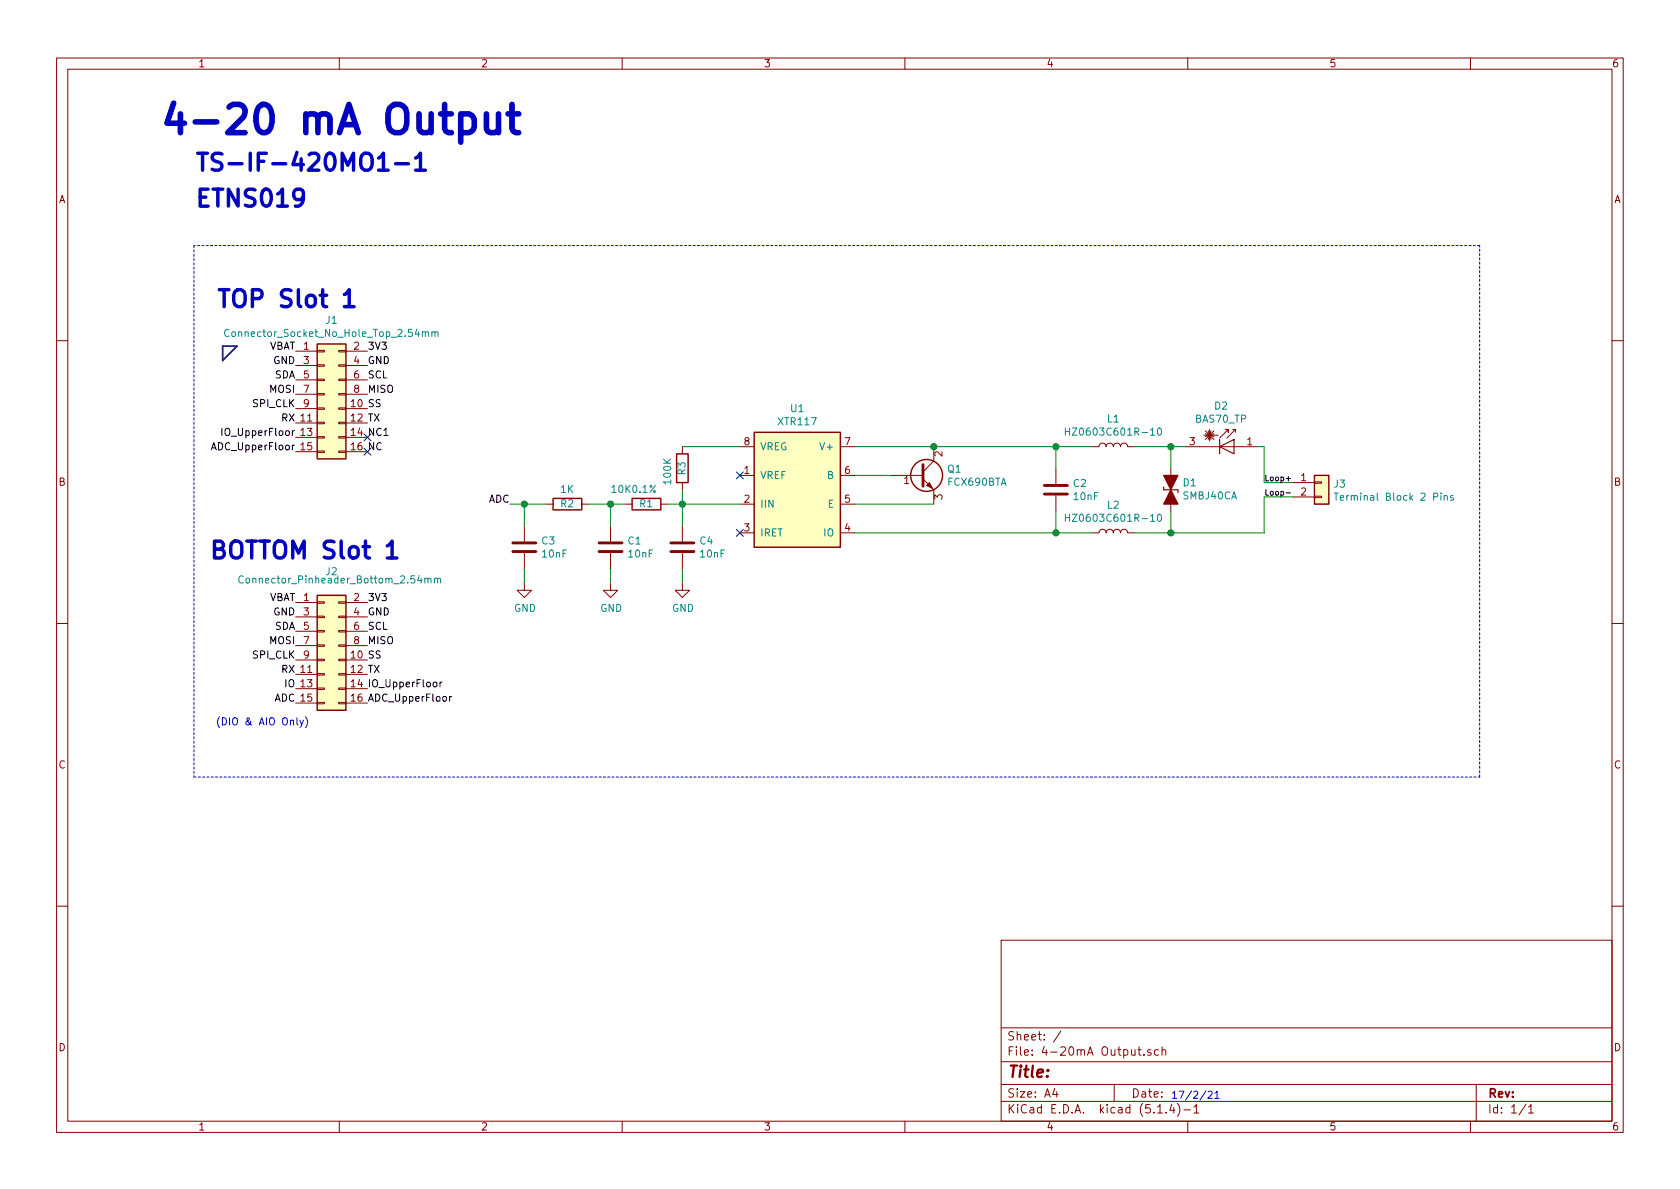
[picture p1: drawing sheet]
<svg xmlns="http://www.w3.org/2000/svg" width="297mm" height="210mm" viewBox="0 0 297 210" stroke-linecap="round" stroke-linejoin="round" font-family="sans-serif">
<g fill="none" stroke="#840000" stroke-width=".18">
<path d="M10 10.3h277v189.9h-277zM12 12.2h273v186.1h-273zM60 10.3v1.9M110 10.3v1.9M160 10.3v1.9M210 10.3v1.9M260 10.3v1.9M10 60.2h2M52.3 62.1h3.8M52.3 72.3h3.8M52.3 74.8h3.8M52.3 77.3h3.8"/>
<path d="M52.3 79.9h3.8M52.3 64.6h3.8M52.3 67.2h3.8M52.3 69.7h3.8M56.1 74.7h1.3v.2h-1.3zM56.1 77.2h1.3v.3h-1.3zM56.1 79.8h1.3v.2h-1.3zM56.1 72.1h1.3v.3h-1.3zM56.1 67.1h1.3v.2h-1.3zM56.1 64.5h1.3v.3h-1.3zM56.1 62h1.3v.2h-1.3zM56.1 69.6h1.3v.2h-1.3z"/>
<path d="M59.9 74.7h1.3v.2h-1.3zM59.9 77.2h1.3v.3h-1.3zM59.9 79.8h1.3v.2h-1.3zM59.9 72.1h1.3v.3h-1.3zM59.9 67.1h1.3v.2h-1.3zM59.9 64.5h1.3v.3h-1.3zM59.9 62h1.3v.2h-1.3zM59.9 69.6h1.3v.2h-1.3zM61.2 62.1h3.8M61.2 72.3h3.8M61.2 74.8h3.8M61.2 77.3h3.8"/>
<path d="M61.2 79.9h3.8M61.2 64.6h3.8M61.2 67.2h3.8M61.2 69.7h3.8M120.6 79v1.3M130.8 79h2.5M148.6 79h2.5M165.1 79v2.5l-1.9 1.9M193 79h1.3a.63 .63 0 0 1 .6-.6 .63 .63 0 0 1 .7 .6 .63 .63 0 0 1 .6-.6 .63 .63 0 0 1 .6 .6 .63 .63 0 0 1 .7-.6 .63 .63 0 0 1 .6 .6 .63 .63 0 0 1 .7-.6 .63 .63 0 0 1 .6 .6h1.3M209.5 79h12.7M212.9 77h2.5M213.1 76.7l1.5 .5"/>
<path d="M213.1 76.2l1.5 1.5M213.6 76.2l.5 1.5M213.9 75.9v2.1M214.1 76.2l-.5 1.5M214.6 76.2l-1.5 1.5M214.6 76.7l-1.5 .5M216.7 75.9h.5v.5v-.5l-1.6 1.6M217.9 75.9h.5M218.4 76.4v-.5l-1.5 1.6M285 60.2h2M92.7 93v2.8M92.7 97.8v2.8"/>
<path d="M96.5 89.1h1.3M102.9 89.1h1.2M107.9 93v2.8M107.9 97.8v2.8M110.5 89.1h1.3M116.8 89.1h1.3M120.6 85.3v1.3M120.6 93v2.8M120.6 97.8v2.8M130.8 84.1h2.5M130.8 94.2h2.5M130.8 89.1h2.5"/>
<path d="M148.6 84.1h2.5M148.6 94.2h2.5M148.6 89.1h2.5M157.5 84.1h5.7M163.2 84.7l1.9 1.9v2.5M186.7 82.8v2.8M186.7 87.6v2.8M193 94.2h1.3a.63 .63 0 0 1 .6-.6 .63 .63 0 0 1 .7 .6 .63 .63 0 0 1 .6-.6 .63 .63 0 0 1 .6 .6 .63 .63 0 0 1 .7-.6 .63 .63 0 0 1 .6 .6 .63 .63 0 0 1 .7-.6 .63 .63 0 0 1 .6 .6h1.3M207 82.8v7.6M228.6 85.3h3.8M228.6 87.9h3.8M232.4 87.8h1.3v.2h-1.3z"/>
<path d="M232.4 85.2h1.3v.3h-1.3zM10 110.3h2M52.3 106.5h3.8M52.3 116.7h3.8M52.3 119.2h3.8M52.3 109.1h3.8M52.3 111.6h3.8M52.3 114.2h3.8M56.1 119.1h1.3v.3h-1.3zM56.1 116.6h1.3v.2h-1.3zM56.1 111.5h1.3v.3h-1.3zM56.1 109h1.3v.2h-1.3z"/>
<path d="M56.1 106.4h1.3v.3h-1.3zM56.1 114h1.3v.3h-1.3zM59.9 119.1h1.3v.3h-1.3zM59.9 116.6h1.3v.2h-1.3zM59.9 111.5h1.3v.3h-1.3zM59.9 109h1.3v.2h-1.3zM59.9 106.4h1.3v.3h-1.3zM59.9 114h1.3v.3h-1.3zM61.2 106.5h3.8M61.2 116.7h3.8M61.2 119.2h3.8M61.2 109.1h3.8"/>
<path d="M61.2 111.6h3.8M61.2 114.2h3.8M92.7 103.1v1.3h1.3l-1.3 1.3-1.3-1.3h1.3M107.9 103.1v1.3h1.3l-1.3 1.3-1.2-1.3h1.2M120.6 103.1v1.3h1.3l-1.3 1.3-1.2-1.3h1.2M285 110.3h2M52.3 121.8h3.8M52.3 124.3h3.8M56.1 121.7h1.3v.2h-1.3zM56.1 124.2h1.3v.3h-1.3zM59.9 121.7h1.3v.2h-1.3zM59.9 124.2h1.3v.3h-1.3z"/>
<path d="M61.2 121.8h3.8M61.2 124.3h3.8M10 160.2h2M177 166.3h108v32h-108zM285 160.2h2M60 198.3v1.9M110 198.3v1.9M160 198.3v1.9M177 194.8h108M177 191.8h108M177 187.8h108M177 181.8h108"/>
<path d="M186.5 192.5l-.4 1h1M186.8 193v1M187.6 182.3l-1.3 2M197 191.8v3M201.2 185.6h.6M201.4 185.1v1.3l.4 .2M202.3 186.5v.1M203.5 185.7a.37 .37 0 0 0-.6 .1l.1 .2 .5 .2 .1 .1-.3 .3-.4-.1M204.7 196.8h.8M204.8 185.7l-.4-.1-.3 .3 .1 .6 .2 .1 .4-.1M205.5 185.7a.37 .37 0 0 1 .6 .1v.8M205.5 185.1v1.5"/>
<path d="M206.2 196.7v.1M207.2 195.2l-.4 1.1h.9M207.5 195.8v1M208.2 195.1a1.71 1.71 0 0 1 0 2.3M209.3 196.3h1.2M210 198.3v1.9M211.1 195.8l.4-.5v1.5M211.1 196.8h.9M260 198.3v1.9M261 191.8v6.5M269.8 195.2l-1.2 2M270.3 195.8l.4-.5v1.5"/>
<path d="M270.3 196.8h.8"/>
</g>
<g fill="none" stroke="#840000" stroke-width=".25">
<path d="M56.1 60.8h5.1v20.3h-5.1zM133.3 76.4h15.3v20.4h-15.3zM97.8 88.1h5.1v2.1h-5.1zM111.8 88.1h5v2.1h-5zM119.6 80.3h2.1v5h-2.1zM232.4 84.1h2.5v5h-2.5zM56.1 105.3h5.1v20.3h-5.1z"/>
<circle cx="163.8" cy="84.1" r="2.82"/>
</g>
<path d="M90.7 97.5h4M90.7 96h4M105.9 97.5h4.1M105.9 96h4.1M118.6 97.5h4.1M118.6 96h4.1M163.2 82.2v3.8M184.7 87.4h4M184.7 85.8h4" fill="none" stroke="#840000" stroke-width=".51"/>
<path d="M164.3 85.3l.5 1.1-1-.6z" fill="#840000" stroke="#840000" stroke-width=".18"/>
<g fill="#ffffc2" stroke="#ffffc2" stroke-width=".18">
<path d="M232.4 84.1h2.5v5h-2.5z"/>
<path d="M133.3 76.4h15.3v20.4h-15.3z"/>
<path d="M56.1 60.8h5.1v20.3h-5.1z"/>
<path d="M56.1 105.3h5.1v20.3h-5.1z"/>
</g>
<g fill="none" stroke="#008484" stroke-width=".18">
<path d="M40.5 58.4a.6 .6 0 0 0-.8 .4 .6 .6 0 0 0 .6 .7l.2-.1M74.7 58.8l.2-.1h.3v.8M75.2 58.8l.2-.1h.3l.1 .8M76.4 58.8l.1-.1h.3l.1 .8M76.4 58.7v.8M76.9 58.8l.2-.1h.3v.8M188.4 75.7v1.3M188.4 76.3h.7M189.1 75.7v1.3M204.7 75.8l.3-.1a.69 .69 0 0 1 .4 .6 .69 .69 0 0 1-.4 .7l-.3-.2-.1-.3zM188.4 90.9v1.3M188.4 91.5h.7"/>
<path d="M189.1 90.9v1.3M204.7 91.1l.3-.2a.69 .69 0 0 1 .4 .7 .69 .69 0 0 1-.4 .6l-.3-.1-.1-.4zM235.9 87.2h.7M236.2 87.2v1.3M255.3 87.8l.2-.2 .3 .1 .1 .8M255.3 87.6v.9M256.9 87.7l-.3-.1-.2 .2 .1 .2 .4 .1v.3h-.5M43 101.9a.6 .6 0 0 0-.8 .5 .6 .6 0 0 0 .5 .7l.3-.1M75.1 102.4l.2-.1h.3l.1 .8M75.7 102.4l.1-.1h.3l.1 .8M76.8 102.4l.2-.1h.3v.8M76.8 102.3v.8"/>
<path d="M77.3 102.4l.2-.1h.3l.1 .8"/>
</g>
<path d="M215.6 79l2.6-1.3v2.6zM215.6 77.7v2.6M205.7 86.1v.5h2.6v.5" fill="none" stroke="#840000" stroke-width=".2"/>
<g fill="#840000" stroke="#840000" stroke-width=".2">
<path d="M207 86.6l1.3 2.5h-2.6z"/>
<path d="M205.7 84.1h2.6l-1.3 2.5z"/>
</g>
<path d="M34.3 43.4v94M261.6 43.4h-227.3M34.3 137.4h227.3M261.6 137.4v-94" fill="none" stroke="#0000c2" stroke-width=".18" stroke-dasharray=".4 .4"/>
<path d="M39.4 61.2h2.5l-2.5 2.5z" fill="none" stroke="#000084" stroke-width=".3"/>
<g fill="none" stroke="#008400" stroke-width=".18">
<path d="M120.6 79h10.2M151.1 79h41.9M186.7 79v3.8M200.7 79h8.8M207 79v3.8M222.2 79h1.3v6.3h5.1M90.2 89.1h6.3M92.7 89.1v3.9M104.1 89.1h6.4M107.9 89.1v3.9M118.1 89.1h12.7M120.6 86.6v6.4"/>
<path d="M151.1 89.1h14M151.1 94.2h41.9M151.1 84.1h6.4M186.7 90.4v3.8M207 90.4v3.8M228.6 87.9h-5.1v6.3h-22.8M92.7 100.6v2.5M107.9 100.6v2.5M120.6 100.6v2.5"/>
</g>
<path d="M39.2 75.7v1.3M227.4 87.2h.8M227.4 84.6h.8M77.8 120.6v.9M78.2 120.6l-.4 .2M79.5 123.2v.8M79.9 123.2h-.3l-.1 .2" fill="none" stroke="#000" stroke-width=".18"/>
<path d="M52.5 126.9v1.1l.2 .2M53 127.3l.3 .9M53.6 127.3l-.4 1.2-.2 .1M54 126.7a1.4 1.4 0 0 1 0 2M213.2 192.9l-1 1.6M213.6 193.1l.5-.1 .2 .3v.2l-.8 .7h.8M214.8 193.3l.4-.3v1.2M214.8 194.2h.7" fill="none" stroke="#0000c2" stroke-width=".18"/>
<path d="M66.9 28l.3-.2 .6-.7v3M66.9 30.1h1.7M69.9 29h2.3M73.5 28l.3-.2 .5-.7v3M73.5 30.1h1.7M60.9 52.1l.6-.4 .2-.5v3M60.9 54.2h1.7M68.5 96.5l.5-.4 .3-.4v3M68.5 98.7h1.7" fill="none" stroke="#0000c2" stroke-width=".61"/>
<path d="M90.5 18.5v4.3l.3 .4 .4 .3h.5M81.5 20.4l.4-.3h1l.7 .5 .2 .5v1.4l-.4 .7-.5 .3h-1l-.4-.3M86 20.1v2.7l.2 .4a1.36 1.36 0 0 0 1.9-.2M88.1 20.1v3.4M89.8 20.1h1.9" fill="none" stroke="#0000c2" stroke-width=".99"/>
<g fill="#008400" stroke="#008400" stroke-width=".25">
<circle cx="120.7" cy="89.1" r=".51"/>
<circle cx="92.7" cy="89.1" r=".51"/>
<circle cx="108" cy="89.1" r=".51"/>
<circle cx="186.7" cy="94.2" r=".51"/>
<circle cx="207" cy="94.2" r=".51"/>
<circle cx="165.1" cy="79" r=".51"/>
<circle cx="207" cy="79" r=".51"/>
<circle cx="186.7" cy="79" r=".51"/>
</g>
<path d="M64.4 79.3l1.2 1.2M64.4 76.7l1.2 1.2M65.6 79.3l-1.2 1.2M65.6 76.7l-1.2 1.2M130.2 93.6l1.2 1.2M130.2 83.5l1.2 1.2M131.4 93.6l-1.2 1.2M131.4 83.5l-1.2 1.2" fill="none" stroke="#000084" stroke-width=".18"/>
<text font-size="7" fill="#0000c2" x="27.9" y="23.7">4-20 mA Output</text>
<g font-size="4.2" fill="#0000c2">
<text x="34.3" y="30.2">TS-IF-420MO1-1</text>
<text x="34.3" y="36.6">ETNS019</text>
<text x="38.1" y="54.4">TOP Slot 1</text>
<text x="36.8" y="98.8">BOTTOM Slot 1</text>
</g>
<text font-size="2.8" fill="#840000" x="178" y="190.5">Title:</text>
<g font-size="2.1" fill="#840000">
<text x="178" y="184">Sheet: /</text>
<text x="178" y="186.7">File: 4-20mA Output.sch</text>
<text x="178" y="196.9">KiCad E.D.A. kicad (5.1.4)-1</text>
<text x="178" y="194.1">Size: A4</text>
<text x="200" y="194.1">Date:</text>
<text x="263" y="194.1">Rev:</text>
<text x="263" y="196.9">Id: 1/1</text>
</g>
<g font-size="1.8" fill="#840000">
<text x="35" y="11.9">1</text>
<text x="85" y="11.9">2</text>
<text x="135" y="11.9">3</text>
<text x="185" y="11.9">4</text>
<text x="235" y="11.9">5</text>
<text x="285" y="11.9">6</text>
<text x="10.4" y="35.9">A</text>
<text x="285.4" y="35.9">A</text>
<text x="53.7" y="61.8">1</text>
<text x="53.7" y="64.4">3</text>
<text x="62.6" y="61.8">2</text>
<text x="62.6" y="64.4">4</text>
<text x="53.7" y="66.9">5</text>
<text x="53.7" y="69.5">7</text>
<text x="62.6" y="66.9">6</text>
<text x="62.6" y="69.5">8</text>
<text x="53.2" y="77.1">13</text>
<text x="53.7" y="72">9</text>
<text x="53.2" y="79.6">15</text>
<text x="131.6" y="83.8">1</text>
<text x="131.6" y="78.7">8</text>
<text x="149.4" y="83.8">6</text>
<text x="149.4" y="78.7">7</text>
<text x="166.6" y="80.7" transform="rotate(-90 166.6 80.7)">2</text>
<text x="210.3" y="78.7">3</text>
<text x="220.5" y="78.7">1</text>
<text x="10.4" y="85.9">B</text>
<text x="131.6" y="88.9">2</text>
<text x="149.4" y="88.9">5</text>
<text x="159.8" y="85.6">1</text>
<text x="166.6" y="88.4" transform="rotate(-90 166.6 88.4)">3</text>
<text x="230" y="85.1">1</text>
<text x="230" y="87.6">2</text>
<text x="285.4" y="85.9">B</text>
<text x="131.6" y="94">3</text>
<text x="149.4" y="94">4</text>
<text x="53.7" y="106.3">1</text>
<text x="62.6" y="106.3">2</text>
<text x="53.7" y="108.8">3</text>
<text x="53.7" y="111.4">5</text>
<text x="53.7" y="113.9">7</text>
<text x="62.6" y="108.8">4</text>
<text x="62.6" y="111.4">6</text>
<text x="62.6" y="113.9">8</text>
<text x="53.7" y="116.5">9</text>
<text x="10.4" y="135.9">C</text>
<text x="285.4" y="135.9">C</text>
<text x="10.4" y="185.9">D</text>
<text x="285.4" y="185.9">D</text>
<text x="35" y="199.9">1</text>
<text x="85" y="199.9">2</text>
<text x="135" y="199.9">3</text>
<text x="185" y="199.9">4</text>
<text x="235" y="199.9">5</text>
<text x="285" y="199.9">6</text>
</g>
<g font-size="1.8" fill="#008484">
<text x="40.8" y="59.6">Connector_Socket_No_Hole_Top_2.54mm</text>
<text x="57.7" y="57.3">J1</text>
<text x="137.7" y="75.2">XTR117</text>
<text x="139.9" y="72.9">U1</text>
<text x="189.7" y="77">HZ0603C601R-10</text>
<text x="195.8" y="74.7">L1</text>
<text x="211.4" y="74.7">BAS70_TP</text>
<text x="214.8" y="72.4">D2</text>
<text x="121.2" y="84" transform="rotate(-90 121.2 84)">R3</text>
<text x="134.4" y="79.6">VREG</text>
<text x="145.4" y="79.6">V+</text>
<text x="167.6" y="83.6">Q1</text>
<text x="99.2" y="89.7">R2</text>
<text x="99.2" y="87.2">1K</text>
<text x="108.4" y="87.2">10K0.1%</text>
<text x="113.1" y="89.7">R1</text>
<text x="118.7" y="85.5" transform="rotate(-90 118.7 85.5)">100K</text>
<text x="134.4" y="84.7">VREF</text>
<text x="134.4" y="89.8">IIN</text>
<text x="146.3" y="84.7">B</text>
<text x="146.4" y="89.8">E</text>
<text x="167.7" y="85.9">FCX690BTA</text>
<text x="189.8" y="86.1">C2</text>
<text x="189.9" y="88.4">10nF</text>
<text x="195.8" y="90">L2</text>
<text x="209.2" y="86">D1</text>
<text x="209.2" y="88.3">SMBJ40CA</text>
<text x="235.9" y="86.2">J3</text>
<text x="237.3" y="88.5">Terminal Block 2 Pins</text>
<text x="134.4" y="94.9">IRET</text>
<text x="145.7" y="94.9">IO</text>
<text x="189.7" y="92.3">HZ0603C601R-10</text>
<text x="57.7" y="101.7">J2</text>
<text x="95.8" y="96.3">C3</text>
<text x="96" y="98.6">10nF</text>
<text x="111.1" y="96.3">C1</text>
<text x="111.2" y="98.6">10nF</text>
<text x="123.8" y="96.3">C4</text>
<text x="123.9" y="98.6">10nF</text>
<text x="43.5" y="103.2">Connector_Pinheader_Bottom_2.54mm</text>
<text x="90.9" y="108.2">GND</text>
<text x="106.1" y="108.2">GND</text>
<text x="118.8" y="108.2">GND</text>
</g>
<g font-size="1.8">
<text x="47.4" y="61.8">VBAT</text>
<text x="48.3" y="64.4">GND</text>
<text x="65" y="64.4">GND</text>
<text x="65" y="61.8">3V3</text>
<text x="47.8" y="69.5">MOSI</text>
<text x="48.5" y="66.9">SDA</text>
<text x="65" y="69.5">MISO</text>
<text x="65" y="66.9">SCL</text>
<text x="39.9" y="77.1">IO_UpperFloor</text>
<text x="44.8" y="72">SPI_CLK</text>
<text x="49.8" y="74.5">RX 11</text>
<text x="62.1" y="72">10 SS</text>
<text x="62.1" y="74.5">12 TX</text>
<text x="62.1" y="77.1">14 NC1</text>
<text x="37.9" y="79.6">ADC_UpperFloor</text>
<text x="62.1" y="79.6">16 NC</text>
<text x="86.3" y="88.9">ADC</text>
<text x="47.4" y="106.3">VBAT</text>
<text x="65" y="106.3">3V3</text>
<text x="47.8" y="113.9">MOSI</text>
<text x="48.3" y="108.8">GND</text>
<text x="48.5" y="111.4">SDA</text>
<text x="65" y="113.9">MISO</text>
<text x="65" y="108.8">GND</text>
<text x="65" y="111.4">SCL</text>
<text x="44.8" y="116.5">SPI_CLK</text>
<text x="49.8" y="119">RX 11</text>
<text x="62.1" y="116.5">10 SS</text>
<text x="62.1" y="119">12 TX</text>
<text x="48.4" y="124.1">ADC 15</text>
<text x="50.4" y="121.5">IO 13</text>
<text x="62.1" y="121.5">14 IO_UpperFloor</text>
<text x="62.1" y="124.1">16 ADC_UpperFloor</text>
</g>
<g font-size="1.8" fill="#0000c2">
<text x="38.1" y="128.3">(DIO &amp; AIO Only)</text>
<text x="207" y="194.3">17/2/21</text>
</g>
<g font-size="1.4">
<text x="223.5" y="87.6">Loop-</text>
<text x="223.5" y="85.1">Loop+</text>
</g>
</svg>
